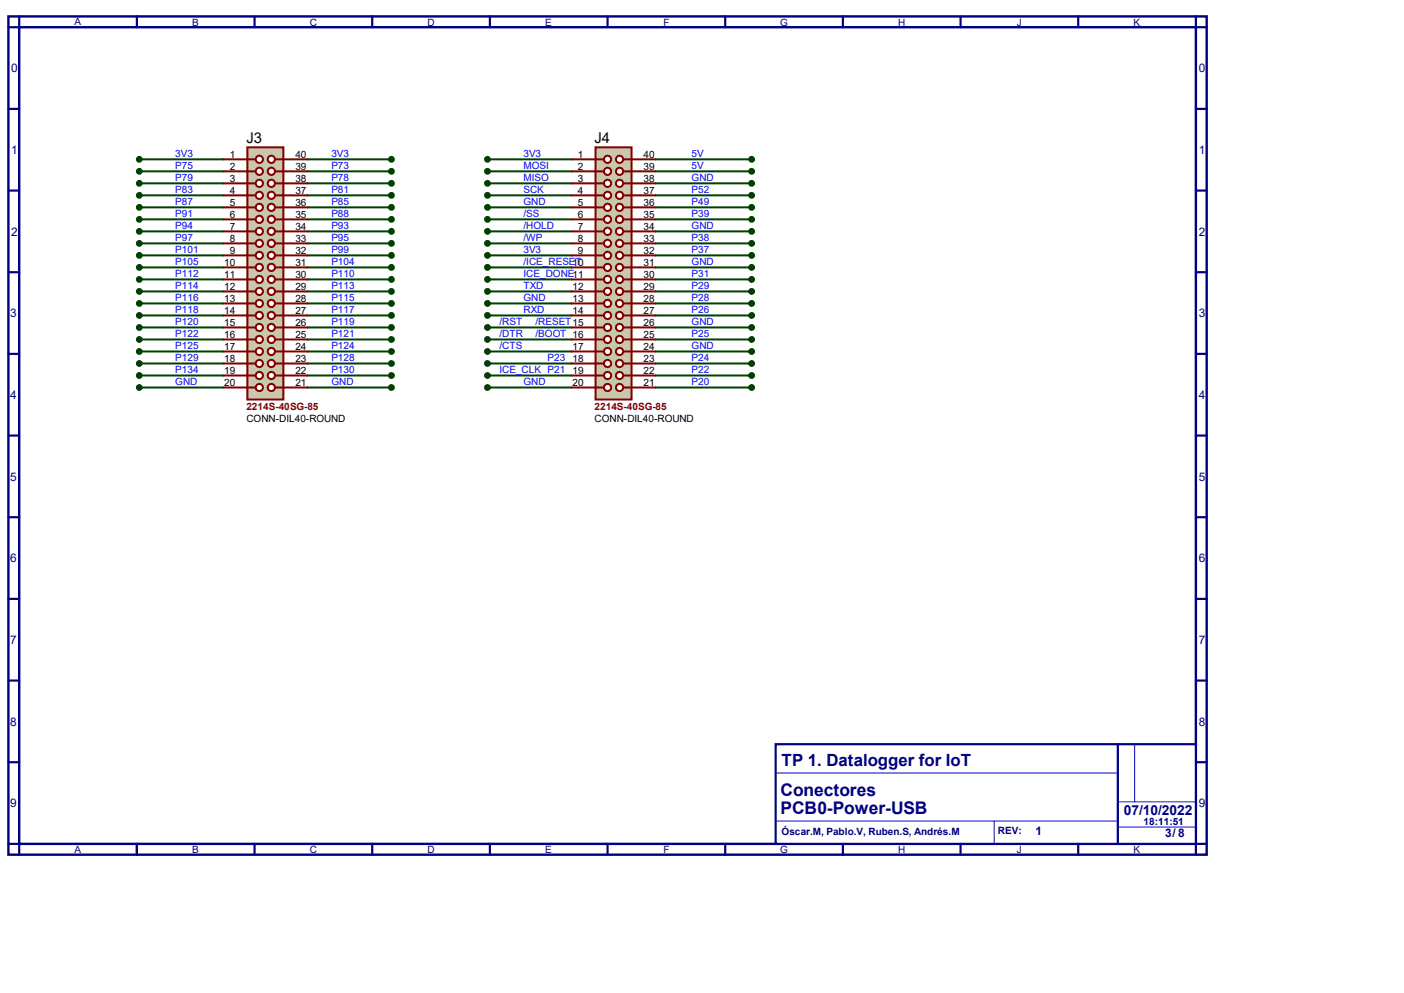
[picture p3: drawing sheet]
<svg xmlns="http://www.w3.org/2000/svg" width="297mm" height="210mm" viewBox="0 0 297 210" stroke-linecap="round" stroke-linejoin="round" font-family="sans-serif">
<path d="M1.8 3.5h253.5v177.3h-253.5zM4.1 5.8h248.9v172.7h-248.9z" fill="none" stroke="#000080" stroke-width=".51"/>
<path d="M4.1 3.5v2.3h-2.3M29 3.5v2.3" fill="none" stroke="#000080" stroke-width=".47"/>
<path d="M164.1 157.4h88.9v21.1h-88.9z" fill="#fff" stroke="#000080" stroke-width=".47"/>
<g fill="none" stroke="#000080" stroke-width=".47">
<path d="M53.8 3.5v2.3M78.7 3.5v2.3M103.6 3.5v2.3M128.5 3.5v2.3M153.4 3.5v2.3M178.3 3.5v2.3M203.2 3.5v2.3M228.1 3.5v2.3M253 3.5v2.3h2.3M1.8 23h2.3M253 23h2.3M1.8 40.3h2.3"/>
<path d="M1.8 57.6h2.3M253 40.3h2.3M253 57.6h2.3M1.8 74.8h2.3M253 74.8h2.3M1.8 92.1h2.3M253 92.1h2.3M1.8 109.4h2.3M253 109.4h2.3M1.8 126.7h2.3M253 126.7h2.3M1.8 143.9h2.3"/>
<path d="M236.5 157.4v21.1M253 143.9h2.3M1.8 178.5h2.3v2.3M1.8 161.2h2.3M29 178.5v2.3M53.8 178.5v2.3M78.7 178.5v2.3M103.6 178.5v2.3M128.5 178.5v2.3M153.4 178.5v2.3M178.3 178.5v2.3M203.2 178.5v2.3"/>
<path d="M228.1 178.5v2.3M253 161.2h2.3M255.3 178.5h-2.3v2.3"/>
</g>
<path d="M240 157.4v12.2M164.1 173.7h72.4M164.3 163.5h71.9M210.3 173.7v4.8M236.5 169.6h16.2M236.5 174.9h16.5" fill="none" stroke="#0000c0" stroke-width=".21"/>
<g fill="none" stroke="#004000" stroke-width=".42">
<path d="M29.5 33.7h17.7M29.5 36.2h17.7M29.5 38.8h17.7M65 33.7h17.8M65 36.2h17.8M65 38.8h17.8M103.1 33.7h17.8M103.1 36.2h17.8M103.1 38.8h17.8M138.7 33.7h20.3M138.7 36.2h20.3M138.7 38.8h20.3"/>
<path d="M29.5 41.3h17.7M29.5 43.9h17.7M29.5 46.4h17.7M29.5 48.9h17.7M29.5 51.5h17.7M29.5 54h17.7M29.5 56.6h17.7M29.5 59.1h17.7M65 41.3h17.8M65 43.9h17.8M65 46.4h17.8M65 48.9h17.8"/>
<path d="M65 51.5h17.8M65 54h17.8M65 56.6h17.8M65 59.1h17.8M103.1 41.3h17.8M103.1 43.9h17.8M103.1 46.4h17.8M103.1 48.9h17.8M103.1 51.5h17.8M103.1 54h17.8M103.1 56.6h17.8M103.1 59.1h17.8"/>
<path d="M138.7 41.3h20.3M138.7 43.9h20.3M138.7 46.4h20.3M138.7 48.9h20.3M138.7 51.5h20.3M138.7 54h20.3M138.7 56.6h20.3M138.7 59.1h20.3M29.5 61.6h17.7M29.5 64.2h17.7M29.5 66.7h17.7M29.5 69.3h17.7"/>
<path d="M29.5 71.8h17.7M29.5 74.3h17.7M29.5 76.9h17.7M29.5 79.4h17.7M65 61.6h17.8M65 64.2h17.8M65 66.7h17.8M65 69.3h17.8M65 71.8h17.8M65 74.3h17.8M65 76.9h17.8M65 79.4h17.8"/>
<path d="M103.1 61.6h17.8M103.1 64.2h17.8M103.1 66.7h17.8M103.1 69.3h17.8M103.1 71.8h17.8M103.1 74.3h17.8M103.1 76.9h17.8M103.1 79.4h17.8M138.7 61.6h20.3M138.7 64.2h20.3M138.7 66.7h20.3M138.7 69.3h20.3"/>
<path d="M138.7 71.8h20.3M138.7 74.3h20.3M138.7 76.9h20.3M138.7 79.4h20.3M29.5 82h17.7M65 82h17.8M103.1 82h17.8M138.7 82h20.3"/>
</g>
<path d="M52.3 31.2h7.6v53.3h-7.6z" fill="#c8c8aa" stroke="#800000" stroke-width=".42"/>
<path d="M52.3 33.7h1.8" fill="none" stroke="#800000" stroke-width=".42"/>
<circle cx="54.9" cy="33.7" r=".76" fill="#fff" stroke="#800000" stroke-width=".42"/>
<path d="M52.3 36.2h1.8" fill="none" stroke="#800000" stroke-width=".42"/>
<circle cx="54.9" cy="36.2" r=".76" fill="#fff" stroke="#800000" stroke-width=".42"/>
<path d="M52.3 38.8h1.8" fill="none" stroke="#800000" stroke-width=".42"/>
<circle cx="54.9" cy="38.8" r=".76" fill="#fff" stroke="#800000" stroke-width=".42"/>
<path d="M52.3 41.3h1.8" fill="none" stroke="#800000" stroke-width=".42"/>
<circle cx="54.9" cy="41.3" r=".76" fill="#fff" stroke="#800000" stroke-width=".42"/>
<path d="M58.2 33.7h1.7" fill="none" stroke="#800000" stroke-width=".42"/>
<circle cx="57.4" cy="33.7" r=".76" fill="#fff" stroke="#800000" stroke-width=".42"/>
<path d="M58.2 36.2h1.7" fill="none" stroke="#800000" stroke-width=".42"/>
<circle cx="57.4" cy="36.2" r=".76" fill="#fff" stroke="#800000" stroke-width=".42"/>
<path d="M58.2 38.8h1.7" fill="none" stroke="#800000" stroke-width=".42"/>
<circle cx="57.4" cy="38.8" r=".76" fill="#fff" stroke="#800000" stroke-width=".42"/>
<path d="M58.2 41.3h1.7" fill="none" stroke="#800000" stroke-width=".42"/>
<circle cx="57.4" cy="41.3" r=".76" fill="#fff" stroke="#800000" stroke-width=".42"/>
<path d="M52.3 43.9h1.8" fill="none" stroke="#800000" stroke-width=".42"/>
<circle cx="54.9" cy="43.9" r=".76" fill="#fff" stroke="#800000" stroke-width=".42"/>
<path d="M58.2 43.9h1.7" fill="none" stroke="#800000" stroke-width=".42"/>
<circle cx="57.4" cy="43.9" r=".76" fill="#fff" stroke="#800000" stroke-width=".42"/>
<path d="M52.3 46.4h1.8" fill="none" stroke="#800000" stroke-width=".42"/>
<circle cx="54.9" cy="46.4" r=".76" fill="#fff" stroke="#800000" stroke-width=".42"/>
<path d="M58.2 46.4h1.7" fill="none" stroke="#800000" stroke-width=".42"/>
<circle cx="57.4" cy="46.4" r=".76" fill="#fff" stroke="#800000" stroke-width=".42"/>
<path d="M52.3 48.9h1.8" fill="none" stroke="#800000" stroke-width=".42"/>
<circle cx="54.9" cy="48.9" r=".76" fill="#fff" stroke="#800000" stroke-width=".42"/>
<path d="M58.2 48.9h1.7" fill="none" stroke="#800000" stroke-width=".42"/>
<circle cx="57.4" cy="48.9" r=".76" fill="#fff" stroke="#800000" stroke-width=".42"/>
<path d="M52.3 51.5h1.8" fill="none" stroke="#800000" stroke-width=".42"/>
<circle cx="54.9" cy="51.5" r=".76" fill="#fff" stroke="#800000" stroke-width=".42"/>
<path d="M58.2 51.5h1.7" fill="none" stroke="#800000" stroke-width=".42"/>
<circle cx="57.4" cy="51.5" r=".76" fill="#fff" stroke="#800000" stroke-width=".42"/>
<path d="M52.3 54h1.8" fill="none" stroke="#800000" stroke-width=".42"/>
<circle cx="54.9" cy="54" r=".76" fill="#fff" stroke="#800000" stroke-width=".42"/>
<path d="M58.2 54h1.7" fill="none" stroke="#800000" stroke-width=".42"/>
<circle cx="57.4" cy="54" r=".76" fill="#fff" stroke="#800000" stroke-width=".42"/>
<path d="M52.3 56.6h1.8" fill="none" stroke="#800000" stroke-width=".42"/>
<circle cx="54.9" cy="56.6" r=".76" fill="#fff" stroke="#800000" stroke-width=".42"/>
<path d="M58.2 56.6h1.7" fill="none" stroke="#800000" stroke-width=".42"/>
<circle cx="57.4" cy="56.6" r=".76" fill="#fff" stroke="#800000" stroke-width=".42"/>
<path d="M52.3 59.1h1.8" fill="none" stroke="#800000" stroke-width=".42"/>
<circle cx="54.9" cy="59.1" r=".76" fill="#fff" stroke="#800000" stroke-width=".42"/>
<path d="M58.2 59.1h1.7" fill="none" stroke="#800000" stroke-width=".42"/>
<circle cx="57.4" cy="59.1" r=".76" fill="#fff" stroke="#800000" stroke-width=".42"/>
<path d="M52.3 61.6h1.8" fill="none" stroke="#800000" stroke-width=".42"/>
<circle cx="54.9" cy="61.6" r=".76" fill="#fff" stroke="#800000" stroke-width=".42"/>
<path d="M58.2 61.6h1.7" fill="none" stroke="#800000" stroke-width=".42"/>
<circle cx="57.4" cy="61.6" r=".76" fill="#fff" stroke="#800000" stroke-width=".42"/>
<path d="M52.3 64.2h1.8" fill="none" stroke="#800000" stroke-width=".42"/>
<circle cx="54.9" cy="64.2" r=".76" fill="#fff" stroke="#800000" stroke-width=".42"/>
<path d="M58.2 64.2h1.7" fill="none" stroke="#800000" stroke-width=".42"/>
<circle cx="57.4" cy="64.2" r=".76" fill="#fff" stroke="#800000" stroke-width=".42"/>
<path d="M52.3 66.7h1.8" fill="none" stroke="#800000" stroke-width=".42"/>
<circle cx="54.9" cy="66.7" r=".76" fill="#fff" stroke="#800000" stroke-width=".42"/>
<path d="M58.2 66.7h1.7" fill="none" stroke="#800000" stroke-width=".42"/>
<circle cx="57.4" cy="66.7" r=".76" fill="#fff" stroke="#800000" stroke-width=".42"/>
<path d="M52.3 69.3h1.8" fill="none" stroke="#800000" stroke-width=".42"/>
<circle cx="54.9" cy="69.3" r=".76" fill="#fff" stroke="#800000" stroke-width=".42"/>
<path d="M58.2 69.3h1.7" fill="none" stroke="#800000" stroke-width=".42"/>
<circle cx="57.4" cy="69.3" r=".76" fill="#fff" stroke="#800000" stroke-width=".42"/>
<path d="M52.3 71.8h1.8" fill="none" stroke="#800000" stroke-width=".42"/>
<circle cx="54.9" cy="71.8" r=".76" fill="#fff" stroke="#800000" stroke-width=".42"/>
<path d="M58.2 71.8h1.7" fill="none" stroke="#800000" stroke-width=".42"/>
<circle cx="57.4" cy="71.8" r=".76" fill="#fff" stroke="#800000" stroke-width=".42"/>
<path d="M52.3 74.3h1.8" fill="none" stroke="#800000" stroke-width=".42"/>
<circle cx="54.9" cy="74.3" r=".76" fill="#fff" stroke="#800000" stroke-width=".42"/>
<path d="M58.2 74.3h1.7" fill="none" stroke="#800000" stroke-width=".42"/>
<circle cx="57.4" cy="74.3" r=".76" fill="#fff" stroke="#800000" stroke-width=".42"/>
<path d="M52.3 76.9h1.8" fill="none" stroke="#800000" stroke-width=".42"/>
<circle cx="54.9" cy="76.9" r=".76" fill="#fff" stroke="#800000" stroke-width=".42"/>
<path d="M58.2 76.9h1.7" fill="none" stroke="#800000" stroke-width=".42"/>
<circle cx="57.4" cy="76.9" r=".76" fill="#fff" stroke="#800000" stroke-width=".42"/>
<path d="M52.3 79.4h1.8" fill="none" stroke="#800000" stroke-width=".42"/>
<circle cx="54.9" cy="79.4" r=".76" fill="#fff" stroke="#800000" stroke-width=".42"/>
<path d="M58.2 79.4h1.7" fill="none" stroke="#800000" stroke-width=".42"/>
<circle cx="57.4" cy="79.4" r=".76" fill="#fff" stroke="#800000" stroke-width=".42"/>
<path d="M52.3 82h1.8" fill="none" stroke="#800000" stroke-width=".42"/>
<circle cx="54.9" cy="82" r=".76" fill="#fff" stroke="#800000" stroke-width=".42"/>
<path d="M58.2 82h1.7" fill="none" stroke="#800000" stroke-width=".42"/>
<circle cx="57.4" cy="82" r=".76" fill="#fff" stroke="#800000" stroke-width=".42"/>
<g fill="none" stroke="#800000" stroke-width=".42">
<path d="M47.2 33.7h5.1M47.2 36.2h5.1M47.2 38.8h5.1M59.9 33.7h5.1M59.9 36.2h5.1M59.9 38.8h5.1M47.2 41.3h5.1M47.2 43.9h5.1M47.2 46.4h5.1M47.2 48.9h5.1M47.2 51.5h5.1M47.2 54h5.1"/>
<path d="M47.2 56.6h5.1M47.2 59.1h5.1M59.9 41.3h5.1M59.9 43.9h5.1M59.9 46.4h5.1M59.9 48.9h5.1M59.9 51.5h5.1M59.9 54h5.1M59.9 56.6h5.1M59.9 59.1h5.1M47.2 61.6h5.1M47.2 64.2h5.1"/>
<path d="M47.2 66.7h5.1M47.2 69.3h5.1M47.2 71.8h5.1M47.2 74.3h5.1M47.2 76.9h5.1M47.2 79.4h5.1M59.9 61.6h5.1M59.9 64.2h5.1M59.9 66.7h5.1M59.9 69.3h5.1M59.9 71.8h5.1M59.9 74.3h5.1"/>
<path d="M59.9 76.9h5.1M59.9 79.4h5.1M47.2 82h5.1M59.9 82h5.1"/>
</g>
<path d="M126 31.2h7.6v53.3h-7.6z" fill="#c8c8aa" stroke="#800000" stroke-width=".42"/>
<path d="M126 33.7h1.8" fill="none" stroke="#800000" stroke-width=".42"/>
<circle cx="128.5" cy="33.7" r=".76" fill="#fff" stroke="#800000" stroke-width=".42"/>
<path d="M126 36.2h1.8" fill="none" stroke="#800000" stroke-width=".42"/>
<circle cx="128.5" cy="36.2" r=".76" fill="#fff" stroke="#800000" stroke-width=".42"/>
<path d="M126 38.8h1.8" fill="none" stroke="#800000" stroke-width=".42"/>
<circle cx="128.5" cy="38.8" r=".76" fill="#fff" stroke="#800000" stroke-width=".42"/>
<path d="M126 41.3h1.8" fill="none" stroke="#800000" stroke-width=".42"/>
<circle cx="128.5" cy="41.3" r=".76" fill="#fff" stroke="#800000" stroke-width=".42"/>
<path d="M131.8 33.7h1.8" fill="none" stroke="#800000" stroke-width=".42"/>
<circle cx="131.1" cy="33.7" r=".76" fill="#fff" stroke="#800000" stroke-width=".42"/>
<path d="M131.8 36.2h1.8" fill="none" stroke="#800000" stroke-width=".42"/>
<circle cx="131.1" cy="36.2" r=".76" fill="#fff" stroke="#800000" stroke-width=".42"/>
<path d="M131.8 38.8h1.8" fill="none" stroke="#800000" stroke-width=".42"/>
<circle cx="131.1" cy="38.8" r=".76" fill="#fff" stroke="#800000" stroke-width=".42"/>
<path d="M131.8 41.3h1.8" fill="none" stroke="#800000" stroke-width=".42"/>
<circle cx="131.1" cy="41.3" r=".76" fill="#fff" stroke="#800000" stroke-width=".42"/>
<path d="M126 43.9h1.8" fill="none" stroke="#800000" stroke-width=".42"/>
<circle cx="128.5" cy="43.9" r=".76" fill="#fff" stroke="#800000" stroke-width=".42"/>
<path d="M131.8 43.9h1.8" fill="none" stroke="#800000" stroke-width=".42"/>
<circle cx="131.1" cy="43.9" r=".76" fill="#fff" stroke="#800000" stroke-width=".42"/>
<path d="M126 46.4h1.8" fill="none" stroke="#800000" stroke-width=".42"/>
<circle cx="128.5" cy="46.4" r=".76" fill="#fff" stroke="#800000" stroke-width=".42"/>
<path d="M131.8 46.4h1.8" fill="none" stroke="#800000" stroke-width=".42"/>
<circle cx="131.1" cy="46.4" r=".76" fill="#fff" stroke="#800000" stroke-width=".42"/>
<path d="M126 48.9h1.8" fill="none" stroke="#800000" stroke-width=".42"/>
<circle cx="128.5" cy="48.9" r=".76" fill="#fff" stroke="#800000" stroke-width=".42"/>
<path d="M131.8 48.9h1.8" fill="none" stroke="#800000" stroke-width=".42"/>
<circle cx="131.1" cy="48.9" r=".76" fill="#fff" stroke="#800000" stroke-width=".42"/>
<path d="M126 51.5h1.8" fill="none" stroke="#800000" stroke-width=".42"/>
<circle cx="128.5" cy="51.5" r=".76" fill="#fff" stroke="#800000" stroke-width=".42"/>
<path d="M131.8 51.5h1.8" fill="none" stroke="#800000" stroke-width=".42"/>
<circle cx="131.1" cy="51.5" r=".76" fill="#fff" stroke="#800000" stroke-width=".42"/>
<path d="M126 54h1.8" fill="none" stroke="#800000" stroke-width=".42"/>
<circle cx="128.5" cy="54" r=".76" fill="#fff" stroke="#800000" stroke-width=".42"/>
<path d="M131.8 54h1.8" fill="none" stroke="#800000" stroke-width=".42"/>
<circle cx="131.1" cy="54" r=".76" fill="#fff" stroke="#800000" stroke-width=".42"/>
<path d="M126 56.6h1.8" fill="none" stroke="#800000" stroke-width=".42"/>
<circle cx="128.5" cy="56.6" r=".76" fill="#fff" stroke="#800000" stroke-width=".42"/>
<path d="M131.8 56.6h1.8" fill="none" stroke="#800000" stroke-width=".42"/>
<circle cx="131.1" cy="56.6" r=".76" fill="#fff" stroke="#800000" stroke-width=".42"/>
<path d="M126 59.1h1.8" fill="none" stroke="#800000" stroke-width=".42"/>
<circle cx="128.5" cy="59.1" r=".76" fill="#fff" stroke="#800000" stroke-width=".42"/>
<path d="M131.8 59.1h1.8" fill="none" stroke="#800000" stroke-width=".42"/>
<circle cx="131.1" cy="59.1" r=".76" fill="#fff" stroke="#800000" stroke-width=".42"/>
<path d="M126 61.6h1.8" fill="none" stroke="#800000" stroke-width=".42"/>
<circle cx="128.5" cy="61.6" r=".76" fill="#fff" stroke="#800000" stroke-width=".42"/>
<path d="M131.8 61.6h1.8" fill="none" stroke="#800000" stroke-width=".42"/>
<circle cx="131.1" cy="61.6" r=".76" fill="#fff" stroke="#800000" stroke-width=".42"/>
<path d="M126 64.2h1.8" fill="none" stroke="#800000" stroke-width=".42"/>
<circle cx="128.5" cy="64.2" r=".76" fill="#fff" stroke="#800000" stroke-width=".42"/>
<path d="M131.8 64.2h1.8" fill="none" stroke="#800000" stroke-width=".42"/>
<circle cx="131.1" cy="64.2" r=".76" fill="#fff" stroke="#800000" stroke-width=".42"/>
<path d="M126 66.7h1.8" fill="none" stroke="#800000" stroke-width=".42"/>
<circle cx="128.5" cy="66.7" r=".76" fill="#fff" stroke="#800000" stroke-width=".42"/>
<path d="M131.8 66.7h1.8" fill="none" stroke="#800000" stroke-width=".42"/>
<circle cx="131.1" cy="66.7" r=".76" fill="#fff" stroke="#800000" stroke-width=".42"/>
<path d="M126 69.3h1.8" fill="none" stroke="#800000" stroke-width=".42"/>
<circle cx="128.5" cy="69.3" r=".76" fill="#fff" stroke="#800000" stroke-width=".42"/>
<path d="M131.8 69.3h1.8" fill="none" stroke="#800000" stroke-width=".42"/>
<circle cx="131.1" cy="69.3" r=".76" fill="#fff" stroke="#800000" stroke-width=".42"/>
<path d="M126 71.8h1.8" fill="none" stroke="#800000" stroke-width=".42"/>
<circle cx="128.5" cy="71.8" r=".76" fill="#fff" stroke="#800000" stroke-width=".42"/>
<path d="M131.8 71.8h1.8" fill="none" stroke="#800000" stroke-width=".42"/>
<circle cx="131.1" cy="71.8" r=".76" fill="#fff" stroke="#800000" stroke-width=".42"/>
<path d="M126 74.3h1.8" fill="none" stroke="#800000" stroke-width=".42"/>
<circle cx="128.5" cy="74.3" r=".76" fill="#fff" stroke="#800000" stroke-width=".42"/>
<path d="M131.8 74.3h1.8" fill="none" stroke="#800000" stroke-width=".42"/>
<circle cx="131.1" cy="74.3" r=".76" fill="#fff" stroke="#800000" stroke-width=".42"/>
<path d="M126 76.9h1.8" fill="none" stroke="#800000" stroke-width=".42"/>
<circle cx="128.5" cy="76.9" r=".76" fill="#fff" stroke="#800000" stroke-width=".42"/>
<path d="M131.8 76.9h1.8" fill="none" stroke="#800000" stroke-width=".42"/>
<circle cx="131.1" cy="76.9" r=".76" fill="#fff" stroke="#800000" stroke-width=".42"/>
<path d="M126 79.4h1.8" fill="none" stroke="#800000" stroke-width=".42"/>
<circle cx="128.5" cy="79.4" r=".76" fill="#fff" stroke="#800000" stroke-width=".42"/>
<path d="M131.8 79.4h1.8" fill="none" stroke="#800000" stroke-width=".42"/>
<circle cx="131.1" cy="79.4" r=".76" fill="#fff" stroke="#800000" stroke-width=".42"/>
<path d="M126 82h1.8" fill="none" stroke="#800000" stroke-width=".42"/>
<circle cx="128.5" cy="82" r=".76" fill="#fff" stroke="#800000" stroke-width=".42"/>
<path d="M131.8 82h1.8" fill="none" stroke="#800000" stroke-width=".42"/>
<circle cx="131.1" cy="82" r=".76" fill="#fff" stroke="#800000" stroke-width=".42"/>
<g fill="none" stroke="#800000" stroke-width=".42">
<path d="M120.9 33.7h5.1M120.9 36.2h5.1M120.9 38.8h5.1M133.6 33.7h5.1M133.6 36.2h5.1M133.6 38.8h5.1M120.9 41.3h5.1M120.9 43.9h5.1M120.9 46.4h5.1M120.9 48.9h5.1M120.9 51.5h5.1M120.9 54h5.1"/>
<path d="M120.9 56.6h5.1M120.9 59.1h5.1M133.6 41.3h5.1M133.6 43.9h5.1M133.6 46.4h5.1M133.6 48.9h5.1M133.6 51.5h5.1M133.6 54h5.1M133.6 56.6h5.1M133.6 59.1h5.1M120.9 61.6h5.1M120.9 64.2h5.1"/>
<path d="M120.9 66.7h5.1M120.9 69.3h5.1M120.9 71.8h5.1M120.9 74.3h5.1M120.9 76.9h5.1M120.9 79.4h5.1M133.6 61.6h5.1M133.6 64.2h5.1M133.6 66.7h5.1M133.6 69.3h5.1M133.6 71.8h5.1M133.6 74.3h5.1"/>
<path d="M133.6 76.9h5.1M133.6 79.4h5.1M120.9 82h5.1M133.6 82h5.1"/>
</g>
<g fill="#004000" stroke="#004000" stroke-width=".42">
<circle cx="29.5" cy="33.7" r=".51"/>
<circle cx="29.5" cy="36.2" r=".51"/>
<circle cx="29.5" cy="38.8" r=".51"/>
<circle cx="29.5" cy="41.3" r=".51"/>
<circle cx="29.5" cy="43.9" r=".51"/>
<circle cx="29.5" cy="46.4" r=".51"/>
<circle cx="29.5" cy="48.9" r=".51"/>
<circle cx="29.5" cy="51.5" r=".51"/>
<circle cx="29.5" cy="54" r=".51"/>
<circle cx="29.5" cy="56.6" r=".51"/>
<circle cx="29.5" cy="59.1" r=".51"/>
<circle cx="29.5" cy="61.6" r=".51"/>
<circle cx="29.5" cy="64.2" r=".51"/>
<circle cx="29.5" cy="66.7" r=".51"/>
<circle cx="29.5" cy="69.3" r=".51"/>
<circle cx="29.5" cy="71.8" r=".51"/>
<circle cx="29.5" cy="74.3" r=".51"/>
<circle cx="29.5" cy="76.9" r=".51"/>
<circle cx="29.5" cy="79.4" r=".51"/>
<circle cx="29.5" cy="82" r=".51"/>
<circle cx="82.8" cy="82" r=".51"/>
<circle cx="82.8" cy="79.4" r=".51"/>
<circle cx="82.8" cy="76.9" r=".51"/>
<circle cx="82.8" cy="74.3" r=".51"/>
<circle cx="82.8" cy="71.8" r=".51"/>
<circle cx="82.8" cy="69.3" r=".51"/>
<circle cx="82.8" cy="66.7" r=".51"/>
<circle cx="82.8" cy="64.2" r=".51"/>
<circle cx="82.8" cy="61.6" r=".51"/>
<circle cx="82.8" cy="59.1" r=".51"/>
<circle cx="82.8" cy="56.6" r=".51"/>
<circle cx="82.8" cy="54" r=".51"/>
<circle cx="82.8" cy="51.5" r=".51"/>
<circle cx="82.8" cy="48.9" r=".51"/>
<circle cx="82.8" cy="46.4" r=".51"/>
<circle cx="82.8" cy="43.9" r=".51"/>
<circle cx="82.8" cy="41.3" r=".51"/>
<circle cx="82.8" cy="38.8" r=".51"/>
<circle cx="82.8" cy="36.2" r=".51"/>
<circle cx="82.8" cy="33.7" r=".51"/>
<circle cx="103.1" cy="33.7" r=".51"/>
<circle cx="103.1" cy="36.2" r=".51"/>
<circle cx="103.1" cy="38.8" r=".51"/>
<circle cx="103.1" cy="41.3" r=".51"/>
<circle cx="103.1" cy="43.9" r=".51"/>
<circle cx="103.1" cy="46.4" r=".51"/>
<circle cx="103.1" cy="48.9" r=".51"/>
<circle cx="103.1" cy="51.5" r=".51"/>
<circle cx="103.1" cy="54" r=".51"/>
<circle cx="103.1" cy="56.6" r=".51"/>
<circle cx="103.1" cy="59.1" r=".51"/>
<circle cx="103.1" cy="61.6" r=".51"/>
<circle cx="103.1" cy="64.2" r=".51"/>
<circle cx="103.1" cy="66.7" r=".51"/>
<circle cx="103.1" cy="69.3" r=".51"/>
<circle cx="103.1" cy="71.8" r=".51"/>
<circle cx="103.1" cy="74.3" r=".51"/>
<circle cx="103.1" cy="76.9" r=".51"/>
<circle cx="103.1" cy="79.4" r=".51"/>
<circle cx="103.1" cy="82" r=".51"/>
<circle cx="159" cy="82" r=".51"/>
<circle cx="159" cy="79.4" r=".51"/>
<circle cx="159" cy="76.9" r=".51"/>
<circle cx="159" cy="74.3" r=".51"/>
<circle cx="159" cy="71.8" r=".51"/>
<circle cx="159" cy="69.3" r=".51"/>
<circle cx="159" cy="66.7" r=".51"/>
<circle cx="159" cy="64.2" r=".51"/>
<circle cx="159" cy="61.6" r=".51"/>
<circle cx="159" cy="59.1" r=".51"/>
<circle cx="159" cy="56.6" r=".51"/>
<circle cx="159" cy="54" r=".51"/>
<circle cx="159" cy="51.5" r=".51"/>
<circle cx="159" cy="48.9" r=".51"/>
<circle cx="159" cy="46.4" r=".51"/>
<circle cx="159" cy="43.9" r=".51"/>
<circle cx="159" cy="41.3" r=".51"/>
<circle cx="159" cy="38.8" r=".51"/>
<circle cx="159" cy="36.2" r=".51"/>
<circle cx="159" cy="33.7" r=".51"/>
</g>
<g font-size="3.7" fill="#000080">
<text x="165.1" y="172.2">PCB0-Power-USB</text>
<text x="165.1" y="168.4">Conectores</text>
</g>
<text font-size="3.6" fill="#000080" x="165.4" y="162">TP 1. Datalogger for IoT</text>
<g font-size="3.1">
<text x="52.1" y="30.3">J3</text>
<text x="125.8" y="30.3">J4</text>
</g>
<text font-size="2.9" fill="#000080" x="237.7" y="172.3">07/10/2022</text>
<g font-size="2.5" fill="#000080">
<text x="2.4" y="15.3">0</text>
<text x="253.6" y="15.3">0</text>
<text x="2.4" y="32.6">1</text>
<text x="253.6" y="32.6">1</text>
<text x="2.4" y="49.8">2</text>
<text x="253.6" y="49.8">2</text>
<text x="2.1" y="67.1">3</text>
<text x="253.6" y="67.1">3</text>
<text x="2.1" y="84.4">4</text>
<text x="253.6" y="84.4">4</text>
<text x="2.1" y="101.6">5</text>
<text x="253.6" y="101.6">5</text>
<text x="2.1" y="118.9">6</text>
<text x="253.6" y="118.9">6</text>
<text x="2.1" y="136.2">7</text>
<text x="253.6" y="136.2">7</text>
<text x="2.1" y="153.5">8</text>
<text x="253.6" y="153.5">8</text>
<text x="2.1" y="170.7">9</text>
<text x="253.6" y="170.7">9</text>
<text x="219" y="176.6">1</text>
<text x="246.5" y="177.1">3/ 8</text>
</g>
<g font-size="2.1" fill="#000080">
<text x="15.8" y="5.2">A</text>
<text x="40.7" y="5.5">B</text>
<text x="65.5" y="5.5">C</text>
<text x="90.4" y="5.5">D</text>
<text x="115.4" y="5.5">E</text>
<text x="140.3" y="5.5">F</text>
<text x="165.1" y="5.5">G</text>
<text x="190" y="5.5">H</text>
<text x="215.1" y="5.5">J</text>
<text x="239.8" y="5.5">K</text>
<text x="165.4" y="176.6">Óscar.M, Pablo.V, Ruben.S, Andrés.M</text>
<text x="211.1" y="176.5">REV:</text>
<text x="241.9" y="174.5">18:11:51</text>
<text x="15.8" y="180.5">A</text>
<text x="40.7" y="180.5">B</text>
<text x="65.5" y="180.5">C</text>
<text x="90.4" y="180.5">D</text>
<text x="115.4" y="180.5">E</text>
<text x="140.3" y="180.5">F</text>
<text x="165.1" y="180.5">G</text>
<text x="190" y="180.5">H</text>
<text x="215.1" y="180.5">J</text>
<text x="239.8" y="180.5">K</text>
</g>
<g font-size="2.1" fill="#00f">
<text x="37.1" y="33.1">3V3</text>
<text x="37.1" y="35.6">P75</text>
<text x="70.1" y="35.6">P73</text>
<text x="70.1" y="33.1">3V3</text>
<text x="110.7" y="33.1">3V3</text>
<text x="110.7" y="35.6">MOSI</text>
<text x="146.3" y="35.6">5V</text>
<text x="146.3" y="33.1">5V</text>
<text x="37.1" y="38.2">P79</text>
<text x="37.1" y="40.7">P83</text>
<text x="70.1" y="40.7">P81</text>
<text x="70.1" y="38.2">P78</text>
<text x="110.7" y="38.2">MISO</text>
<text x="110.7" y="40.7">SCK</text>
<text x="146.3" y="40.7">P52</text>
<text x="146.3" y="38.2">GND</text>
<text x="37.1" y="43.3">P87</text>
<text x="37.1" y="45.8">P91</text>
<text x="70.1" y="45.8">P88</text>
<text x="70.1" y="43.3">P85</text>
<text x="110.7" y="43.3">GND</text>
<text x="110.7" y="45.8">/SS</text>
<text x="146.3" y="45.8">P39</text>
<text x="146.3" y="43.3">P49</text>
<text x="37.1" y="48.3">P94</text>
<text x="37.1" y="50.9">P97</text>
<text x="37.1" y="53.4">P101</text>
<text x="70.1" y="53.4">P99</text>
<text x="70.1" y="50.9">P95</text>
<text x="70.1" y="48.3">P93</text>
<text x="110.7" y="48.3">/HOLD</text>
<text x="110.7" y="50.9">/WP</text>
<text x="110.7" y="53.4">3V3</text>
<text x="146.3" y="53.4">P37</text>
<text x="146.3" y="50.9">P38</text>
<text x="146.3" y="48.3">GND</text>
<text x="37.1" y="56">P105</text>
<text x="37.1" y="58.5">P112</text>
<text x="70.1" y="58.5">P110</text>
<text x="70.1" y="56">P104</text>
<text x="110.7" y="56">/ICE_RESET</text>
<text x="110.7" y="58.5">ICE_DONE11</text>
<text x="146.3" y="58.5">P31</text>
<text x="146.3" y="56">GND</text>
<text x="37.1" y="61">P114</text>
<text x="37.1" y="63.6">P116</text>
<text x="70.1" y="63.6">P115</text>
<text x="70.1" y="61">P113</text>
<text x="110.7" y="61">TXD</text>
<text x="110.7" y="63.6">GND</text>
<text x="146.3" y="63.6">P28</text>
<text x="146.3" y="61">P29</text>
<text x="37.1" y="66.1">P118</text>
<text x="37.1" y="68.7">P120</text>
<text x="37.1" y="71.2">P122</text>
<text x="70.1" y="71.2">P121</text>
<text x="70.1" y="68.7">P119</text>
<text x="70.1" y="66.1">P117</text>
<text x="105.7" y="68.7">/RST</text>
<text x="105.7" y="71.2">/DTR</text>
<text x="110.7" y="66.1">RXD</text>
<text x="113.3" y="71.2">/BOOT 16</text>
<text x="113.3" y="68.7">/RESET15</text>
<text x="146.3" y="71.2">P25</text>
<text x="146.3" y="68.7">GND</text>
<text x="146.3" y="66.1">P26</text>
<text x="37.1" y="73.7">P125</text>
<text x="37.1" y="76.3">P129</text>
<text x="70.1" y="76.3">P128</text>
<text x="70.1" y="73.7">P124</text>
<text x="105.7" y="73.7">/CTS</text>
<text x="115.8" y="76.3">P23</text>
<text x="146.3" y="76.3">P24</text>
<text x="146.3" y="73.7">GND</text>
<text x="37.1" y="78.8">P134</text>
<text x="37.1" y="81.4">GND</text>
<text x="70.1" y="81.4">GND</text>
<text x="70.1" y="78.8">P130</text>
<text x="105.7" y="78.8">ICE_CLK P21</text>
<text x="110.7" y="81.4">GND</text>
<text x="146.3" y="81.4">P20</text>
<text x="146.3" y="78.8">P22</text>
</g>
<g font-size="2.1">
<text x="48.6" y="33.3">1</text>
<text x="48.6" y="35.9">2</text>
<text x="62.5" y="33.3">40</text>
<text x="62.5" y="35.9">39</text>
<text x="122.3" y="33.3">1</text>
<text x="122.3" y="35.9">2</text>
<text x="136.1" y="33.3">40</text>
<text x="136.1" y="35.9">39</text>
<text x="48.6" y="38.4">3</text>
<text x="48.6" y="40.9">4</text>
<text x="62.5" y="38.4">38</text>
<text x="62.5" y="40.9">37</text>
<text x="122.3" y="38.4">3</text>
<text x="122.3" y="40.9">4</text>
<text x="136.1" y="38.4">38</text>
<text x="136.1" y="40.9">37</text>
<text x="48.6" y="43.5">5</text>
<text x="48.6" y="46">6</text>
<text x="62.5" y="43.5">36</text>
<text x="62.5" y="46">35</text>
<text x="122.3" y="43.5">5</text>
<text x="122.3" y="46">6</text>
<text x="136.1" y="43.5">36</text>
<text x="136.1" y="46">35</text>
<text x="48.6" y="48.6">7</text>
<text x="48.6" y="51.1">8</text>
<text x="48.6" y="53.6">9</text>
<text x="62.5" y="48.6">34</text>
<text x="62.5" y="51.1">33</text>
<text x="62.5" y="53.6">32</text>
<text x="122.3" y="48.6">7</text>
<text x="122.3" y="51.1">8</text>
<text x="122.3" y="53.6">9</text>
<text x="136.1" y="48.6">34</text>
<text x="136.1" y="51.1">33</text>
<text x="136.1" y="53.6">32</text>
<text x="47.5" y="56.2">10</text>
<text x="47.5" y="58.7">11</text>
<text x="62.5" y="56.2">31</text>
<text x="62.5" y="58.7">30</text>
<text x="121.1" y="56.2">10</text>
<text x="136.1" y="56.2">31</text>
<text x="136.1" y="58.7">30</text>
<text x="47.5" y="61.3">12</text>
<text x="47.5" y="63.8">13</text>
<text x="62.5" y="61.3">29</text>
<text x="62.5" y="63.8">28</text>
<text x="121.1" y="61.3">12</text>
<text x="121.1" y="63.8">13</text>
<text x="136.1" y="61.3">29</text>
<text x="136.1" y="63.8">28</text>
<text x="47.5" y="66.3">14</text>
<text x="47.5" y="68.9">15</text>
<text x="47.5" y="71.4">16</text>
<text x="62.5" y="66.3">27</text>
<text x="62.5" y="68.9">26</text>
<text x="62.5" y="71.4">25</text>
<text x="121.1" y="66.3">14</text>
<text x="136.1" y="66.3">27</text>
<text x="136.1" y="68.9">26</text>
<text x="136.1" y="71.4">25</text>
<text x="47.5" y="74">17</text>
<text x="47.5" y="76.5">18</text>
<text x="62.5" y="74">24</text>
<text x="62.5" y="76.5">23</text>
<text x="121.1" y="74">17</text>
<text x="121.1" y="76.5">18</text>
<text x="136.1" y="74">24</text>
<text x="136.1" y="76.5">23</text>
<text x="47.5" y="79">19</text>
<text x="47.5" y="81.6">20</text>
<text x="62.5" y="79">22</text>
<text x="62.5" y="81.6">21</text>
<text x="121.1" y="79">19</text>
<text x="121.1" y="81.6">20</text>
<text x="136.1" y="79">22</text>
<text x="136.1" y="81.6">21</text>
<text x="52.1" y="89.2">CONN-DIL40-ROUND</text>
<text x="125.8" y="89.2">CONN-DIL40-ROUND</text>
</g>
<g font-size="2.1" fill="#800000">
<text x="52.1" y="86.7">2214S-40SG-85</text>
<text x="125.8" y="86.7">2214S-40SG-85</text>
</g>
</svg>
